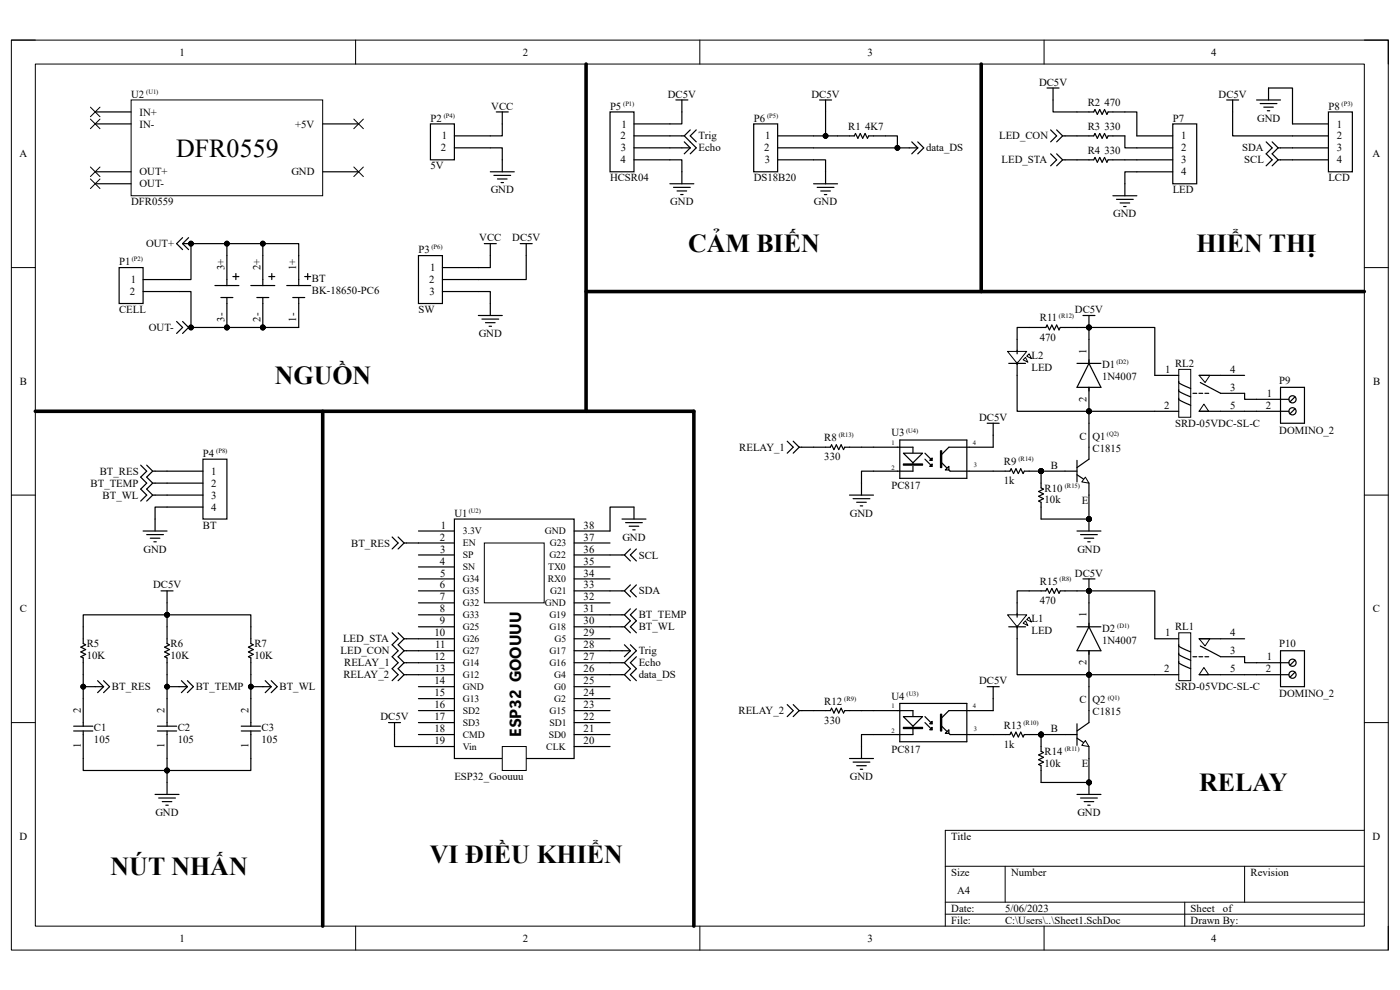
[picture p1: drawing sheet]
<svg xmlns="http://www.w3.org/2000/svg" width="297mm" height="210mm" viewBox="0 0 297 210" stroke-linecap="round" stroke-linejoin="round" font-family="sans-serif">
<path d="M2.4 8.5h292.1v193h-292.1z" fill="none" stroke="#000" stroke-width=".21"/>
<path d="M7.5 13.6h281.9v182.9h-281.9z" fill-rule="evenodd" fill="#fff"/>
<g fill="none" stroke="#000" stroke-width=".21">
<path d="M2.4 8.5h5.1M7.5 13.6h281.9v182.9h-281.9zM75.4 8.5v5.1M148.5 8.5v5.1M221.5 8.5v5.1M289.4 8.5h5.1v5.1M2.4 56.8h5.1M289.4 56.8h5.1M2.4 105h5.1M289.4 105h5.1M2.4 153.3h5.1M289.4 153.3h5.1"/>
<path d="M289.4 176.1h-88.9v20.4M75.4 196.5v5M148.5 196.5v5M200.5 183.8h88.9M200.5 191.4h88.9M200.5 193.9h88.9M213.2 183.8v7.6M221.5 196.5v5M251.3 191.4v5.1M264 183.8v7.6M294.5 196.5v5"/>
</g>
<path d="M96.4 110.1h25.4v50.8h-25.4z" fill-rule="evenodd" fill="#fff"/>
<g fill="none" stroke="#000" stroke-width=".25">
<path d="M88.8 112.6h7.6M88.8 115.2h7.6M88.8 117.7h7.6M96.4 110.1h25.4v50.8h-25.4zM121.8 112.6h7.6M121.8 115.2h7.6M121.8 117.7h7.6M88.8 120.3h7.6M88.8 122.8h7.6M88.8 125.3h7.6M88.8 127.9h7.6M88.8 130.4h7.6"/>
<path d="M88.8 133h7.6M88.8 135.5h7.6M88.8 138h7.6M121.8 120.3h7.6M121.8 122.8h7.6M121.8 125.3h7.6M121.8 127.9h7.6M121.8 130.4h7.6M121.8 133h7.6M121.8 135.5h7.6M121.8 138h7.6M88.8 140.6h7.6"/>
<path d="M88.8 143.1h7.6M88.8 145.7h7.6M88.8 148.2h7.6M88.8 150.7h7.6M88.8 153.3h7.6M88.8 155.8h7.6M88.8 158.4h7.6M121.8 140.6h7.6M121.8 143.1h7.6M121.8 145.7h7.6M121.8 148.2h7.6M121.8 150.7h7.6"/>
<path d="M121.8 153.3h7.6M121.8 155.8h7.6M121.8 158.4h7.6"/>
</g>
<path d="M102.7 115.2h12.7v12.7h-12.7z" fill-rule="evenodd" fill="#fff"/>
<path d="M102.7 115.2h12.7v12.7h-12.7z" fill="none" stroke="#000" stroke-width=".21"/>
<path d="M106.6 158.4h5v5h-5z" fill-rule="evenodd" fill="#fff"/>
<g fill="none" stroke="#000" stroke-width=".21">
<path d="M106.6 158.4h5v5h-5z"/>
<circle cx="48.1" cy="69.5" r=".51"/>
<circle cx="55.8" cy="69.5" r=".51"/>
</g>
<g fill="#000">
<circle cx="48.1" cy="69.5" r=".51"/>
<circle cx="55.8" cy="69.5" r=".51"/>
</g>
<g fill="none" stroke="#000" stroke-width=".25">
<path d="M48.1 54.2v6.4M49.4 58.7h1.3M50 58v1.3M55.8 54.2v6.4M57 58.7h1.3M57.7 58v1.3M63.4 54.2v6.4M64.6 58.7h1.3M65.3 58v1.3M45.6 60.6h5.1M46.9 63.1h2.5M48.1 63.1v6.4"/>
<path d="M53.2 60.6h5.1M54.5 63.1h2.5M55.8 63.1v6.4M60.8 60.6h5.1M62.1 63.1h2.5M63.4 63.1v6.4"/>
</g>
<path d="M27.8 21.2h40.7v20.3h-40.7z" fill-rule="evenodd" fill="#fff"/>
<path d="M27.8 21.2h40.7v20.3h-40.7z" fill="none" stroke="#000" stroke-width=".21"/>
<path d="M20.2 26.3h7.6M20.2 36.4h7.6M20.2 23.7h7.6M20.2 39h7.6M68.5 26.3h7.6M68.5 36.4h7.6" fill="none" stroke="#000" stroke-width=".25"/>
<path d="M129.4 23.7h5.1v12.7h-5.1z" fill-rule="evenodd" fill="#fff"/>
<path d="M129.4 23.7h5.1v12.7h-5.1zM134.5 26.3h7.6M134.5 28.8h7.6M134.5 31.4h7.6M134.5 33.9h7.6" fill="none" stroke="#000" stroke-width=".25"/>
<path d="M281.8 23.7h5.1v12.7h-5.1z" fill-rule="evenodd" fill="#fff"/>
<path d="M274.2 26.3h7.6M274.2 28.8h7.6M274.2 31.4h7.6M274.2 33.9h7.6M281.8 23.7h5.1v12.7h-5.1z" fill="none" stroke="#000" stroke-width=".25"/>
<path d="M159.9 26.3h5.1v10.1h-5.1z" fill-rule="evenodd" fill="#fff"/>
<path d="M159.9 26.3h5.1v10.1h-5.1zM165 28.8h7.6M165 31.4h7.6M165 33.9h7.6M38.7 51.7l1.3 1.3M38.7 50.4l-1.2 1.3 1.2 1.3M38.7 51.7h1.8M40 50.4l-1.3 1.3M37.5 68.2l1.2 1.3-1.2 1.2M38.7 68.2l1.3 1.3M40 69.5l-1.3 1.2M40 69.5h.5" fill="none" stroke="#000" stroke-width=".25"/>
<g fill="#000">
<circle cx="40.5" cy="51.7" r=".51"/>
<circle cx="40.5" cy="69.5" r=".51"/>
</g>
<g fill="none" stroke="#000" stroke-width=".21">
<circle cx="40.5" cy="51.7" r=".51"/>
<circle cx="40.5" cy="69.5" r=".51"/>
</g>
<path d="M91.3 26.3h5.1v7.6h-5.1z" fill-rule="evenodd" fill="#fff"/>
<path d="M91.3 26.3h5.1v7.6h-5.1zM96.4 28.8h7.6M96.4 31.4h7.6" fill="none" stroke="#000" stroke-width=".25"/>
<path d="M25.3 56.8h5.1v7.6h-5.1z" fill-rule="evenodd" fill="#fff"/>
<path d="M104 36.4h5.1M104.8 37.2h3.5M105.3 23.7h2.5M105.5 38h2.1M106.3 38.7h.5M106.6 23.7v2.6M106.6 33.9v2.5M25.3 56.8h5.1v7.6h-5.1zM30.4 59.3h7.6M30.4 61.8h7.6" fill="none" stroke="#000" stroke-width=".25"/>
<path d="M88.8 54.2h5.1v10.2h-5.1z" fill-rule="evenodd" fill="#fff"/>
<g fill="none" stroke="#000" stroke-width=".25">
<path d="M269.1 18.7v2.5M142.1 39h5.1M142.9 39.7h3.5M143.4 21.2h2.5M144.7 31.4h1.7M144.7 21.2v2.5M144.7 36.4v2.6M144.7 28.8h.5M145.2 28.8l2.5 2.6-1.3 1.2M145.2 30.1l1.2 1.3M146.4 27.6l-1.2 1.2M146.4 31.4l-1.2 1.2"/>
<path d="M147.7 27.6l-1.3 1.2 1.3 1.3M172.6 39h5.1M173.4 39.8h3.5M173.9 21.2h2.5M175.1 21.2v2.5M175.1 36.4v2.6M177.7 28.8h3.5l.3-.5 .5 1 .5-1 .5 1 .5-1 .5 1 .3-.5h3.5M192.9 31.4h1.8M193.4 30.1l1.3 1.3M194.7 31.4l-1.3 1.2M194.7 30.1l1.3 1.3-1.3 1.2M260.2 21.2h2.6"/>
<path d="M261.5 21.2v2.5M266.6 21.2h5.1M267.3 22h3.6M268.1 22.7h2M268.6 30.1l1.3 1.3-1.3 1.2 1.3 1.3-1.3 1.3M268.9 23.5h.5M269.9 30.1l1.3 1.3M271.2 31.4h.5M271.2 31.4l-1.3 1.2 1.3 1.3M271.2 33.9l-1.3 1.3M271.2 33.9h.5M88.8 54.2h5.1v10.2h-5.1z"/>
<path d="M93.9 56.8h7.6M93.9 59.3h7.6M102.7 51.7h2.6M104 51.7v2.5M110.4 51.7h2.5M111.6 51.7v2.5M143.6 40.5h2.1M144.4 41.3h.5M174.1 40.5h2.1M174.9 41.3h.5M93.9 61.8h7.6M101.5 66.9h5.1"/>
<path d="M102.2 67.7h3.6M103 68.5h2M103.8 69.2h.5M104 64.4v2.5M132 110.1h5M132 117.7h.5M132.5 117.7l1.2 1.3M132.7 110.9h3.6M133.5 111.6h2M133.7 116.5l-1.2 1.2M134.2 112.4h.6M134.5 107.6v2.5"/>
<path d="M135 116.5l-1.3 1.2 1.3 1.3M132 125.3h.5M132.5 125.3l1.2 1.3M133.7 124.1l-1.2 1.2M135 124.1l-1.3 1.2 1.3 1.3M82.4 153.3h2.6M83.7 153.3v2.5"/>
</g>
<path d="M19.2 22.7l2 2.1M19.2 25.3l2 2M19.2 35.4l2 2.1M19.2 38l2 2M21.2 22.7l-2 2.1M21.2 25.3l-2 2M21.2 35.4l-2 2.1M21.2 38l-2 2M75.1 25.3l2 2M75.1 35.4l2 2.1M77.1 25.3l-2 2M77.1 35.4l-2 2.1" fill="none" stroke="#000" stroke-width=".21"/>
<path d="M124.3 13.6v73.6M7.5 87.2h139.7" fill="none" stroke="#000" stroke-width=".76"/>
<path d="M248.8 26.3h5.1v12.7h-5.1z" fill-rule="evenodd" fill="#fff"/>
<g fill="none" stroke="#000" stroke-width=".25">
<path d="M222.9 27.6l1.3 1.2-1.3 1.3M222.9 32.6l1.3 1.3-1.3 1.3M224.2 27.6l1.2 1.2M224.2 32.6l1.2 1.3M225.4 28.8h.5M225.4 33.9h.5M225.4 28.8l-1.2 1.3M225.4 33.9l-1.2 1.3M228.5 28.8h3.5l.3-.5 .5 1 .5-1 .5 1 .5-1 .5 1 .3-.5h3.5M228.5 33.9h3.5l.3-.5 .5 1 .5-1 .5 1 .5-1 .5 1 .3-.5h3.5M228.5 23.7h3.5l.3-.5 .5 1.1 .5-1.1 .5 1.1 .5-1.1 .5 1.1 .3-.6h3.5M238.6 39v2.5"/>
<path d="M241.2 28.8h7.6M241.2 31.4h7.6M241.2 33.9h7.6M241.2 36.4h7.6M248.8 26.3h5.1v12.7h-5.1zM236.1 41.5h5.1M236.9 42.3h3.5M237.6 43.1h2.1M238.4 43.8h.5"/>
</g>
<path d="M43.1 97.4h5v12.7h-5z" fill-rule="evenodd" fill="#fff"/>
<g fill="none" stroke="#000" stroke-width=".25">
<path d="M222.1 18.7h2.6M223.4 18.7v2.5M29.9 98.7l1.2 1.2-1.2 1.3 1.2 1.3-1.2 1.3 1.2 1.2-1.2 1.3M31.1 98.7l1.3 1.2M32.4 99.9h.5M32.4 99.9l-1.3 1.3 1.3 1.3M35.4 99.9h7.7M43.1 97.4h5v12.7h-5zM30.4 112.6h5M31.1 113.4h3.6M31.9 114.2h2M32.4 102.5h.5"/>
<path d="M32.4 105h.5M32.4 102.5l-1.3 1.3 1.3 1.2M32.4 105l-1.3 1.3M32.6 114.9h.6M32.9 110.1v2.5M35.4 102.5h7.7M35.4 105h7.7M35.4 107.6h7.7M83.2 113.9l1.3 1.3-1.3 1.3M84.5 113.9l1.2 1.3M85.7 115.2l-1.2 1.3M85.7 115.2h.5"/>
<path d="M17.7 133v3.5l.5 .3-1 .5 1 .5-1 .5 1 .5-1 .5 .5 .3v3.5M34.2 125.3h2.5M35.4 125.3v2.6M35.4 133v3.5l.5 .3-1 .5 1 .5-1 .5 1 .5-1 .5 .5 .3v3.5M53.2 133v3.5l.5 .3-1 .5 1 .5-1 .5 1 .5-1 .5 .5 .3v3.5M83.2 134.2l1.3 1.3-1.3 1.3 1.3 1.2-1.3 1.3M84.5 134.2l1.2 1.3M85.7 135.5l-1.2 1.3 1.2 1.2M85.7 135.5h.5M85.7 138l-1.2 1.3M85.7 138h.5M132 130.4h.5"/>
<path d="M132 133h.5M132 138h1.7M132.5 130.4l1.2 1.3-1.2 1.3M132.5 133l1.2 1.2M132.5 136.8l1.2 1.2M133.7 129.2l-1.2 1.2M133.7 138l-1.2 1.3M133.7 136.8l1.3 1.2-2.5 2.6M135 129.2l-1.3 1.2 1.3 1.3-1.3 1.3 1.3 1.2M135 139.3l-1.3 1.3 1.3 1.3-1.3 1.2 1.3 1.3M15.6 154.1h4.1M15.6 155.1h4.1"/>
<path d="M17.7 148.2v5.9M17.7 155.1v5.8M20.2 145.7h1.8M20.7 144.4l1.3 1.3M22 145.7l-1.3 1.2M22 144.4l1.2 1.3-1.2 1.2M33.4 154.1h4.1M33.4 155.1h4.1M35.4 148.2v5.9M35.4 155.1v5.8M38 145.7h1.8M38.5 144.4l1.3 1.3"/>
<path d="M39.8 145.7l-1.3 1.2M39.8 144.4l1.2 1.3-1.2 1.2M51.2 154.1h4.1M51.2 155.1h4.1M53.2 148.2v5.9M53.2 155.1v5.8M55.8 145.7h1.7M56.3 144.4l1.2 1.3M57.5 145.7l-1.2 1.2M57.5 144.4l1.3 1.3-1.3 1.2M132 143.1h.5M132 140.6h.5"/>
<path d="M132.5 143.1l1.2 1.3M132.5 140.6l1.2 1.3-1.2 1.2M185.3 150.7h8.4v5.1h-8.4M190.9 149.2h14.2v8.2h-14.2zM196.2 152l1.5 1.5M196.2 153.3l1.5 1.5M199.8 154.1l1.8 1.7h9.1M210.7 150.7h-9.4l-1.5 1.6M32.9 168.5h5.1M33.7 169.3h3.5M34.4 170.1h2.1M35.2 170.8h.5"/>
<path d="M35.4 166v2.5"/>
</g>
<path d="M124.3 61.8h165.1" fill="none" stroke="#000" stroke-width=".76"/>
<path d="M191.7 152h4l-2 2.1z" fill="#fff"/>
<path d="M191.7 152h4l-2 2.1z" fill="none" stroke="#000" stroke-width=".25"/>
<path d="M191.7 154.3h4v.3h-4z" fill-rule="evenodd" fill="#fff"/>
<path d="M191.7 154.3h4v.3h-4z" fill="none" stroke="#000" stroke-width=".25"/>
<path d="M197.2 154.8l.5-.5v.5z" fill="#fff"/>
<path d="M197.2 154.8l.5-.5v.5z" fill="none" stroke="#000" stroke-width=".25"/>
<path d="M197.2 153.5l.5-.5v.5z" fill="#fff"/>
<path d="M197.2 153.5l.5-.5v.5z" fill="none" stroke="#000" stroke-width=".25"/>
<path d="M199.5 151.5h.3v3.6h-.3z" fill-rule="evenodd" fill="#fff"/>
<path d="M199.5 151.5h.3v3.6h-.3z" fill="none" stroke="#000" stroke-width=".25"/>
<path d="M201.3 154.8v.8h-.8z" fill="#fff"/>
<g fill="none" stroke="#000" stroke-width=".25">
<path d="M167 149.5l1.3 1.2-1.3 1.3M168.3 149.5l1.3 1.2M169.6 150.7h.5M169.6 150.7l-1.3 1.3M172.6 150.7h3.6l.2-.5 .5 1.1 .5-1.1 .5 1.1 .5-1.1 .6 1.1 .2-.6h3.6M182.8 158.4v2.5M201.3 154.8v.8h-.8zM209.4 145.7h2.6M210.7 145.7v2.5M220.9 155.8h7.6M228.5 153.5v4.6M228.5 156.6l1.5 1"/>
<path d="M231 145.7v7.6l-2.5 1.8M180.2 160.9h5.1M181 161.7h3.5M181.7 162.4h2.1M182.5 163.2h.5M231 160.9v5.1"/>
</g>
<g fill="#000">
<circle cx="220.9" cy="155.8" r=".51"/>
<circle cx="231" cy="166" r=".51"/>
</g>
<g fill="none" stroke="#000" stroke-width=".21">
<circle cx="220.9" cy="155.8" r=".51"/>
<circle cx="231" cy="166" r=".51"/>
</g>
<path d="M230.3 157.1l.7 1.3-1.5-.3z" fill="#fff"/>
<g fill="none" stroke="#000" stroke-width=".21">
<path d="M230.3 157.1l.7 1.3-1.5-.3z"/>
<circle cx="220.9" cy="155.8" r=".51"/>
<circle cx="231" cy="166" r=".51"/>
</g>
<path d="M210.7 155.8h3.6l.2-.5 .5 1 .5-1 .5 1 .5-1 .6 1 .2-.5h3.6v3.6l.5 .2-1 .5 1 .6-1 .5 1 .5-1 .5 .5 .2v3.6M231 158.4v2.5M228.5 168.5h5.1M229.2 169.3h3.6M230 170.1h2M230.8 170.8h.5M231 166v2.5" fill="none" stroke="#000" stroke-width=".25"/>
<g fill="#000">
<circle cx="220.9" cy="155.8" r=".51"/>
<circle cx="231" cy="166" r=".51"/>
</g>
<path d="M250.1 134.2h2.5v10.2h-2.5z" fill-rule="evenodd" fill="#fff"/>
<path d="M250.1 134.2h2.5v10.2h-2.5z" fill="none" stroke="#000" stroke-width=".21"/>
<path d="M245 135.5h5.1M250.1 138.6v.2l.2 .2 2.3 1.1M250.1 136.8v.2l.2 .2 2.3 1.1M259 139.3h5M259 135.5h5M245 143.1h5.1M250.1 140.3v.3l.2 .2 2.3 1.1M259 143.1h5" fill="none" stroke="#000" stroke-width=".25"/>
<path d="M254.4 135.5h2.3l-1 1.5z" fill="#fff"/>
<path d="M254.4 135.5h2.3l-1 1.5z" fill="none" stroke="#000" stroke-width=".21"/>
<path d="M255.4 141.6l1 1.5h-2z" fill="#fff"/>
<g fill="none" stroke="#000" stroke-width=".21">
<path d="M255.4 141.6l1 1.5h-2z"/>
<circle cx="231" cy="125.3" r=".51"/>
<circle cx="231" cy="143.1" r=".51"/>
</g>
<g fill="none" stroke="#000" stroke-width=".25">
<path d="M218.3 125.3h3.6l.2-.5 .5 1.1 .5-1.1 .6 1.1 .5-1.1 .5 1.1 .2-.6h3.6M228.5 133h5.1M229.8 122.8h2.5M231 122.8v2.5M231 127.9v5.1M231 138v5.1M231 133l2.6 5h-5.1zM253.1 139.3h.8M254.4 139.3h.8M254.4 135.5h4.6M254.6 137l4.4 2.3M255.6 139.3h.8"/>
<path d="M254.4 143.1h4.6"/>
</g>
<g fill="#000">
<circle cx="231" cy="125.3" r=".51"/>
<circle cx="231" cy="143.1" r=".51"/>
</g>
<path d="M217.8 131.4l.5-.5 .5 1.1z" fill="#fff"/>
<path d="M217.8 131.4l.5-.5 .5 1.1z" fill="none" stroke="#000" stroke-width=".21"/>
<path d="M217.1 132.2l.5-.5 .5 1z" fill="#fff"/>
<path d="M217.1 132.2l.5-.5 .5 1z" fill="none" stroke="#000" stroke-width=".21"/>
<path d="M213.8 130.4h4l-2 2.6z" fill="#fff"/>
<path d="M213.8 130.4h4l-2 2.6z" fill="none" stroke="#000" stroke-width=".21"/>
<path d="M214 133h3.6M215.8 127.9v3M215.8 132.7v2.8M266.6 140.6h5.1M266.6 143.1h5.1" fill="none" stroke="#000" stroke-width=".25"/>
<circle cx="274.2" cy="140.6" r=".76" fill="#fff"/>
<g fill="none" stroke="#000" stroke-width=".25">
<path d="M274.7 140l-1 1.1"/>
<circle cx="274.2" cy="140.6" r=".76"/>
</g>
<circle cx="274.2" cy="143.1" r=".76" fill="#fff"/>
<g fill="none" stroke="#000" stroke-width=".25">
<path d="M185.3 94.9h8.4v5h-8.4M190.9 93.3h14.2v8.2h-14.2zM196.2 96.1l1.5 1.6M196.2 97.4l1.5 1.5M199.8 98.2l1.8 1.7h9.1M210.7 94.9h-9.4l-1.5 1.5M83.2 139.3l1.3 1.3-1.3 1.3 1.3 1.2-1.3 1.3M84.5 139.3l1.2 1.3M271.7 138h5v7.7h-5zM85.7 140.6h.5M85.7 143.1h.5M85.7 140.6l-1.2 1.3 1.2 1.2"/>
<path d="M85.7 143.1l-1.2 1.3M271.7 140.6h1.7M271.7 143.1h1.7M274.7 142.6l-1 1.1"/>
<circle cx="274.2" cy="143.1" r=".76"/>
</g>
<path d="M191.7 96.1h4l-2 2.1z" fill="#fff"/>
<path d="M191.7 96.1h4l-2 2.1z" fill="none" stroke="#000" stroke-width=".25"/>
<path d="M191.7 98.4h4v.3h-4z" fill-rule="evenodd" fill="#fff"/>
<path d="M191.7 98.4h4v.3h-4z" fill="none" stroke="#000" stroke-width=".25"/>
<path d="M197.2 98.9l.5-.5v.5z" fill="#fff"/>
<path d="M197.2 98.9l.5-.5v.5z" fill="none" stroke="#000" stroke-width=".25"/>
<path d="M197.2 97.7l.5-.5v.5z" fill="#fff"/>
<path d="M197.2 97.7l.5-.5v.5z" fill="none" stroke="#000" stroke-width=".25"/>
<path d="M199.5 95.6h.3v3.6h-.3z" fill-rule="evenodd" fill="#fff"/>
<path d="M199.5 95.6h.3v3.6h-.3z" fill="none" stroke="#000" stroke-width=".25"/>
<path d="M200.5 99.7l.8-.8v.8z" fill="#fff"/>
<g fill="none" stroke="#000" stroke-width=".25">
<path d="M167 93.6l1.3 1.3-1.3 1.2M168.3 93.6l1.3 1.3M169.6 94.9h.5M169.6 94.9l-1.3 1.2M172.6 94.9h3.6l.2-.5 .5 1 .5-1 .5 1 .5-1 .6 1 .2-.5h3.6M200.5 99.7l.8-.8v.8zM209.4 89.8h2.6M210.7 89.8v2.5M220.9 99.9h7.6M228.5 97.7v4.5M231 89.8v7.6l-2.5 1.8M180.2 105h5.1"/>
<path d="M181 105.8h3.5M181.7 106.6h2.1M182.5 107.3h.5M182.8 102.5v2.5M228.5 100.7l1.5 1M231 105v5.1"/>
</g>
<g fill="#000">
<circle cx="220.9" cy="99.9" r=".51"/>
<circle cx="231" cy="110.1" r=".51"/>
</g>
<g fill="none" stroke="#000" stroke-width=".21">
<circle cx="220.9" cy="99.9" r=".51"/>
<circle cx="231" cy="110.1" r=".51"/>
</g>
<path d="M230.3 101.2l.7 1.3-1.5-.3z" fill="#fff"/>
<g fill="none" stroke="#000" stroke-width=".21">
<path d="M230.3 101.2l.7 1.3-1.5-.3z"/>
<circle cx="220.9" cy="99.9" r=".51"/>
<circle cx="231" cy="110.1" r=".51"/>
</g>
<path d="M210.7 99.9h3.6l.2-.5 .5 1.1 .5-1.1 .5 1.1 .5-1.1 .6 1.1 .2-.6h3.6v3.6l.5 .3-1 .5 1 .5-1 .5 1 .5-1 .5 .5 .3v3.5M228.5 112.6h5.1M229.2 113.4h3.6M230 114.2h2M230.8 114.9h.5M231 102.5v2.5M231 110.1v2.5" fill="none" stroke="#000" stroke-width=".25"/>
<g fill="#000">
<circle cx="220.9" cy="99.9" r=".51"/>
<circle cx="231" cy="110.1" r=".51"/>
</g>
<path d="M250.1 78.4h2.5v10.1h-2.5z" fill-rule="evenodd" fill="#fff"/>
<path d="M250.1 78.4h2.5v10.1h-2.5z" fill="none" stroke="#000" stroke-width=".21"/>
<path d="M245 79.6h5.1M259 79.6h5M245 87.2h5.1M250.1 82.7v.2l.2 .2 2.3 1.1M250.1 84.5v.2l.2 .2 2.3 1.1M250.1 80.9v.3l.2 .2 2.3 1M259 83.4h5M259 87.2h5" fill="none" stroke="#000" stroke-width=".25"/>
<path d="M254.4 79.6h2.3l-1 1.6z" fill="#fff"/>
<path d="M254.4 79.6h2.3l-1 1.6z" fill="none" stroke="#000" stroke-width=".21"/>
<path d="M255.4 85.7l1 1.5h-2z" fill="#fff"/>
<g fill="none" stroke="#000" stroke-width=".21">
<path d="M255.4 85.7l1 1.5h-2z"/>
<circle cx="231" cy="69.5" r=".51"/>
<circle cx="231" cy="87.2" r=".51"/>
</g>
<g fill="none" stroke="#000" stroke-width=".25">
<path d="M218.3 69.5h3.6l.2-.5 .5 1 .5-1 .6 1 .5-1 .5 1 .2-.5h3.6M228.5 77.1h5.1M229.8 66.9h2.5M231 66.9v2.6M231 72v5.1M231 77.1l2.6 5.1h-5.1zM254.4 79.6h4.6M231 82.2v5M253.1 83.4h.8M254.4 83.4h.8M254.4 87.2h4.6M254.6 81.2l4.4 2.2"/>
<path d="M255.6 83.4h.8"/>
</g>
<g fill="#000">
<circle cx="231" cy="69.5" r=".51"/>
<circle cx="231" cy="87.2" r=".51"/>
</g>
<path d="M218.3 75.1l.5 1-1-.5z" fill="#fff"/>
<path d="M218.3 75.1l.5 1-1-.5z" fill="none" stroke="#000" stroke-width=".21"/>
<path d="M217.1 76.3l.5-.5 .5 1z" fill="#fff"/>
<path d="M217.1 76.3l.5-.5 .5 1z" fill="none" stroke="#000" stroke-width=".21"/>
<path d="M213.8 74.5h4l-2 2.6z" fill="#fff"/>
<path d="M213.8 74.5h4l-2 2.6z" fill="none" stroke="#000" stroke-width=".21"/>
<path d="M214 77.1h3.6M215.8 72v3.1M215.8 76.8v2.8M266.6 84.7h5.1M266.6 87.2h5.1" fill="none" stroke="#000" stroke-width=".25"/>
<circle cx="274.2" cy="84.7" r=".76" fill="#fff"/>
<g fill="none" stroke="#000" stroke-width=".25">
<path d="M274.7 84.2l-1 1"/>
<circle cx="274.2" cy="84.7" r=".76"/>
</g>
<circle cx="274.2" cy="87.2" r=".76" fill="#fff"/>
<g fill="none" stroke="#000" stroke-width=".25">
<path d="M269.1 18.7h5.1v7.6M104 31.4h2.6v2.5M106.6 26.3v2.5h-2.6M142.1 33.9h2.6v2.5M142.1 31.4h2.6M142.1 28.8h2.6M144.7 23.7v2.6h-2.6M172.6 33.9h2.5v2.5M172.6 31.4h17.8M175.1 23.7v5.1h-2.5M175.1 28.8h2.6M187.8 28.8h2.6v2.6h2.5"/>
<path d="M223.4 21.2v2.5h5.1M225.9 33.9h2.6M225.9 28.8h2.6M238.6 23.7h2.6v5.1M238.6 28.8v2.6h2.6M238.6 33.9h2.6M241.2 36.4h-2.6v2.6M261.5 23.7v5.1h12.7M271.7 33.9h2.5M271.7 31.4h2.5M48.1 51.7v2.5M55.8 51.7v2.5"/>
<path d="M63.4 54.2v-2.5h-22.9v7.6h-2.5M104 54.2v2.6h-2.5M111.6 54.2v5.1h-10.1M38 61.8h2.5v7.7h22.9M101.5 61.8h2.5v2.6M215.8 79.6v7.6h15.2M218.3 69.5h-2.5v2.5M228.5 69.5h2.5M231 69.5h14v10.1M231 69.5v2.5M32.9 99.9h2.5M170.1 94.9h2.5"/>
<path d="M182.8 94.9h2.5M185.3 99.9h-2.5v2.6M210.7 92.3v2.6M245 87.2h-14v2.6M264 83.4v1.3h2.6M264 87.2h2.6M271.7 84.7h1.7M271.7 87.2h1.7M271.7 82.2h5v7.6h-5zM274.7 86.7l-1 1.1M32.9 105h2.5M32.9 102.5h2.5"/>
<path d="M35.4 107.6h-2.5v2.5M86.2 115.2h2.6M129.4 117.7h2.6M134.5 107.6h-5.1v5M220.9 110.1h10.1M17.7 133v-2.6h35.5v2.6M35.4 127.9v5.1M86.2 138h2.6M86.2 135.5h2.6M129.4 125.3h2.6M129.4 130.4h2.6M129.4 133h2.6"/>
<path d="M129.4 138h2.6M215.8 135.5v7.6h15.2M218.3 125.3h-2.5v2.6M228.5 125.3h2.5M231 125.3h14v10.2M231 125.3v2.6M264 139.3v1.3h2.6M17.7 143.1v5.1M17.7 145.7h2.5M35.4 143.1v5.1M35.4 145.7h2.6M53.2 143.1v5.1"/>
<path d="M53.2 145.7h2.6M83.7 155.8v2.6h5.1M86.2 143.1h2.6M86.2 140.6h2.6M129.4 143.1h2.6M129.4 140.6h2.6M170.1 150.7h2.5M182.8 150.7h2.5M185.3 155.8h-2.5v2.6M210.7 148.2v2.5M245 143.1h-14v2.6M264 143.1h2.6"/>
<path d="M17.7 160.9v2.5h17.7v2.6M35.4 160.9v2.5h17.8v-2.5M220.9 166h10.1"/>
<circle cx="274.2" cy="87.2" r=".76"/>
</g>
<path d="M208.2 13.6v48.2M68.5 87.2v109.3M147.2 87.2v109.3" fill="none" stroke="#000" stroke-width=".76"/>
<g fill="#000">
<circle cx="175.1" cy="28.8" r=".51"/>
<circle cx="190.4" cy="31.4" r=".51"/>
<circle cx="40.5" cy="51.7" r=".51"/>
<circle cx="48.1" cy="51.7" r=".51"/>
<circle cx="55.8" cy="51.7" r=".51"/>
<circle cx="40.5" cy="69.5" r=".51"/>
<circle cx="48.1" cy="69.5" r=".51"/>
<circle cx="55.8" cy="69.5" r=".51"/>
<circle cx="231" cy="69.5" r=".51"/>
<circle cx="231" cy="87.2" r=".51"/>
<circle cx="231" cy="110.1" r=".51"/>
<circle cx="35.4" cy="130.4" r=".51"/>
<circle cx="231" cy="125.3" r=".51"/>
<circle cx="17.7" cy="145.7" r=".51"/>
<circle cx="35.4" cy="145.7" r=".51"/>
<circle cx="53.2" cy="145.7" r=".51"/>
<circle cx="231" cy="143.1" r=".51"/>
<circle cx="35.4" cy="163.4" r=".51"/>
<circle cx="231" cy="166" r=".51"/>
</g>
<g fill="none" stroke="#000" stroke-width=".21">
<circle cx="175.1" cy="28.8" r=".51"/>
<circle cx="190.4" cy="31.4" r=".51"/>
<circle cx="40.5" cy="51.7" r=".51"/>
<circle cx="48.1" cy="51.7" r=".51"/>
<circle cx="55.8" cy="51.7" r=".51"/>
<circle cx="40.5" cy="69.5" r=".51"/>
<circle cx="48.1" cy="69.5" r=".51"/>
<circle cx="55.8" cy="69.5" r=".51"/>
<circle cx="231" cy="69.5" r=".51"/>
<circle cx="231" cy="87.2" r=".51"/>
<circle cx="231" cy="110.1" r=".51"/>
<circle cx="35.4" cy="130.4" r=".51"/>
<circle cx="231" cy="125.3" r=".51"/>
<circle cx="17.7" cy="145.7" r=".51"/>
<circle cx="35.4" cy="145.7" r=".51"/>
<circle cx="53.2" cy="145.7" r=".51"/>
<circle cx="231" cy="143.1" r=".51"/>
<circle cx="35.4" cy="163.4" r=".51"/>
<circle cx="231" cy="166" r=".51"/>
</g>
<g font-size="5.5">
<text x="37.4" y="33.2">DFR0559</text>
<text x="146" y="53.6">CẢM BIẾN</text>
<text x="253.9" y="53.6">HIỂN THỊ</text>
<text x="58.3" y="81.5">NGUỒN</text>
<text x="254.4" y="167.9">RELAY</text>
<text x="23.5" y="185.6">NÚT NHẤN</text>
<text x="91.2" y="183.1">VI ĐIỀU KHIỂN</text>
</g>
<text font-size="3.4" x="110.5" y="156.3" transform="rotate(-90 110.5 156.3)">ESP32 GOOUUU</text>
<g font-size="2.3">
<text x="38.1" y="11.8">1</text>
<text x="110.9" y="11.8">2</text>
<text x="184" y="11.8">3</text>
<text x="256.9" y="11.8">4</text>
<text x="27.8" y="20.7">U2</text>
<text x="104.2" y="23.2">VCC</text>
<text x="129.4" y="23.2">P5</text>
<text x="141.7" y="20.7">DC5V</text>
<text x="172.2" y="20.7">DC5V</text>
<text x="220.4" y="18.2">DC5V</text>
<text x="230.8" y="22.5">R2</text>
<text x="234.3" y="22.5">470</text>
<text x="258.5" y="20.7">DC5V</text>
<text x="281.8" y="23.2">P8</text>
<text x="29.6" y="24.5">IN+</text>
<text x="29.6" y="27.1">IN-</text>
<text x="62.6" y="27.1">+5V</text>
<text x="91.3" y="25.8">P2</text>
<text x="93.8" y="29.6">1</text>
<text x="131.7" y="29.6">2</text>
<text x="131.9" y="27.1">1</text>
<text x="148.2" y="29.6">Trig</text>
<text x="159.9" y="25.8">P6</text>
<text x="162.3" y="29.6">1</text>
<text x="180" y="27.6">R1</text>
<text x="183.5" y="27.6">4K7</text>
<text x="212" y="29.6">LED_CON</text>
<text x="230.8" y="27.6">R3</text>
<text x="234.3" y="27.6">330</text>
<text x="248.8" y="25.8">P7</text>
<text x="250.6" y="29.6">1</text>
<text x="266.7" y="25.8">GND</text>
<text x="283.6" y="27.1">1</text>
<text x="283.6" y="29.6">2</text>
<text x="4.1" y="33.4">A</text>
<text x="91.3" y="35.9">5V</text>
<text x="93.6" y="32.1">2</text>
<text x="131.7" y="34.7">4</text>
<text x="131.7" y="32.1">3</text>
<text x="148.2" y="32.1">Echo</text>
<text x="162.1" y="32.1">2</text>
<text x="162.3" y="34.7">3</text>
<text x="196.5" y="32.1">data_DS</text>
<text x="212.5" y="34.7">LED_STA</text>
<text x="230.8" y="32.6">R4</text>
<text x="234.3" y="32.6">330</text>
<text x="250.6" y="32.1">2</text>
<text x="250.6" y="34.7">3</text>
<text x="263.5" y="32.1">SDA</text>
<text x="263.9" y="34.7">SCL</text>
<text x="283.6" y="32.1">3</text>
<text x="283.6" y="34.7">4</text>
<text x="291.2" y="33.4">A</text>
<text x="29.6" y="37.2">OUT+</text>
<text x="29.6" y="39.8">OUT-</text>
<text x="61.8" y="37.2">GND</text>
<text x="104.1" y="41">GND</text>
<text x="129.4" y="38.5">HCSR04</text>
<text x="159.9" y="38.5">DS18B20</text>
<text x="248.8" y="41">LED</text>
<text x="250.6" y="37.2">4</text>
<text x="281.8" y="38.5">LCD</text>
<text x="27.8" y="43.6">DFR0559</text>
<text x="142.2" y="43.6">GND</text>
<text x="172.7" y="43.6">GND</text>
<text x="236.2" y="46.1">GND</text>
<text x="31" y="52.5">OUT+</text>
<text x="88.8" y="53.7">P3</text>
<text x="101.7" y="51.2">VCC</text>
<text x="108.7" y="51.2">DC5V</text>
<text x="25.3" y="56.3">P1</text>
<text x="47.6" y="57.3" transform="rotate(-90 47.6 57.3)">3+</text>
<text x="55.2" y="57.3" transform="rotate(-90 55.2 57.3)">2+</text>
<text x="62.9" y="57.3" transform="rotate(-90 62.9 57.3)">1+</text>
<text x="66.2" y="59.8">BT</text>
<text x="91.2" y="57.5">1</text>
<text x="27.5" y="62.6">2</text>
<text x="27.7" y="60.1">1</text>
<text x="66.2" y="62.4">BK-18650-PC6</text>
<text x="91" y="60.1">2</text>
<text x="91.1" y="62.6">3</text>
<text x="25.3" y="66.4">CELL</text>
<text x="31.6" y="70.2">OUT-</text>
<text x="47.6" y="68.2" transform="rotate(-90 47.6 68.2)">3-</text>
<text x="55.2" y="68.2" transform="rotate(-90 55.2 68.2)">2-</text>
<text x="62.9" y="68.2" transform="rotate(-90 62.9 68.2)">1-</text>
<text x="88.8" y="66.4">SW</text>
<text x="101.6" y="71.5">GND</text>
<text x="220.6" y="68.2">R11</text>
<text x="228" y="66.4">DC5V</text>
<text x="218.8" y="76.1">L2</text>
<text x="220.6" y="72.3">470</text>
<text x="230.5" y="75.1" transform="rotate(-90 230.5 75.1)">1</text>
<text x="249.3" y="77.9">RL2</text>
<text x="4.2" y="81.7">B</text>
<text x="218.8" y="78.6">LED</text>
<text x="233.8" y="78.1">D1</text>
<text x="233.8" y="80.6">1N4007</text>
<text x="247.2" y="79.1">1</text>
<text x="261" y="82.9">3</text>
<text x="261" y="79.1">4</text>
<text x="271.4" y="81.4">P9</text>
<text x="291.3" y="81.7">B</text>
<text x="207.7" y="89.3">DC5V</text>
<text x="230.5" y="85.3" transform="rotate(-90 230.5 85.3)">2</text>
<text x="247" y="86.7">2</text>
<text x="261" y="86.7">5</text>
<text x="268.6" y="86.7">2</text>
<text x="268.8" y="84.2">1</text>
<text x="156.8" y="95.6">RELAY_1</text>
<text x="174.9" y="93.6">R8</text>
<text x="189.1" y="92.6">U3</text>
<text x="229" y="93.3">C</text>
<text x="231.8" y="93.3">Q1</text>
<text x="231.8" y="95.9">C1815</text>
<text x="249.3" y="90.6">SRD-05VDC-SL-C</text>
<text x="271.4" y="92.1">DOMINO_2</text>
<text x="21.2" y="100.7">BT_RES</text>
<text x="43.1" y="96.9">P4</text>
<text x="44.8" y="100.7">1</text>
<text x="174.9" y="97.7">330</text>
<text x="213" y="98.7">R9</text>
<text x="223" y="99.4">B</text>
<text x="19.2" y="103.3">BT_TEMP</text>
<text x="21.8" y="105.8">BT_WL</text>
<text x="44.8" y="103.3">2</text>
<text x="44.8" y="105.8">3</text>
<text x="189.1" y="103.8">PC817</text>
<text x="213" y="102.7">1k</text>
<text x="221.6" y="106.8">10k</text>
<text x="221.6" y="104.3">R10</text>
<text x="229.5" y="106.9">E</text>
<text x="43.1" y="112.1">BT</text>
<text x="44.8" y="108.3">4</text>
<text x="93.5" y="112.1">1</text>
<text x="96.4" y="109.6">U1</text>
<text x="123.8" y="112.1">38</text>
<text x="180.3" y="109.6">GND</text>
<text x="30.4" y="117.2">GND</text>
<text x="74.5" y="116">BT_RES</text>
<text x="93.3" y="114.7">2</text>
<text x="93.3" y="119.8">4</text>
<text x="93.4" y="117.2">3</text>
<text x="123.8" y="119.8">35</text>
<text x="123.8" y="117.2">36</text>
<text x="123.8" y="114.7">37</text>
<text x="132" y="114.7">GND</text>
<text x="135.5" y="118.5">SCL</text>
<text x="228.6" y="117.2">GND</text>
<text x="32.5" y="124.8">DC5V</text>
<text x="93.3" y="124.8">6</text>
<text x="93.4" y="122.3">5</text>
<text x="123.8" y="124.8">33</text>
<text x="123.8" y="122.3">34</text>
<text x="220.6" y="124.1">R15</text>
<text x="228" y="122.3">DC5V</text>
<text x="4.2" y="129.9">C</text>
<text x="93.3" y="127.4">7</text>
<text x="93.3" y="129.9">8</text>
<text x="123.8" y="129.9">31</text>
<text x="123.8" y="127.4">32</text>
<text x="135.5" y="126.1">SDA</text>
<text x="135.5" y="131.2">BT_TEMP</text>
<text x="218.8" y="132">L1</text>
<text x="220.6" y="128.1">470</text>
<text x="230.5" y="130.9" transform="rotate(-90 230.5 130.9)">1</text>
<text x="291.3" y="129.9">C</text>
<text x="18.4" y="137.3">R5</text>
<text x="36.2" y="137.3">R6</text>
<text x="54" y="137.3">R7</text>
<text x="72.8" y="136.3">LED_STA</text>
<text x="92.2" y="135">10</text>
<text x="92.3" y="137.5">11</text>
<text x="93.3" y="132.5">9</text>
<text x="123.8" y="137.5">28</text>
<text x="123.8" y="135">29</text>
<text x="123.8" y="132.5">30</text>
<text x="135.5" y="133.7">BT_WL</text>
<text x="218.8" y="134.5">LED</text>
<text x="233.8" y="134">D2</text>
<text x="233.8" y="136.5">1N4007</text>
<text x="247.2" y="135">1</text>
<text x="249.3" y="133.7">RL1</text>
<text x="261" y="135">4</text>
<text x="271.4" y="137.3">P10</text>
<text x="18.4" y="139.8">10K</text>
<text x="36.2" y="139.8">10K</text>
<text x="54" y="139.8">10K</text>
<text x="72.3" y="138.8">LED_CON</text>
<text x="72.9" y="143.9">RELAY_2</text>
<text x="73" y="141.4">RELAY_1</text>
<text x="92.2" y="140.1">12</text>
<text x="92.2" y="142.6">13</text>
<text x="123.8" y="142.6">26</text>
<text x="123.8" y="140.1">27</text>
<text x="135.5" y="143.9">data_DS</text>
<text x="135.5" y="138.8">Trig</text>
<text x="135.5" y="141.4">Echo</text>
<text x="230.5" y="141.1" transform="rotate(-90 230.5 141.1)">2</text>
<text x="247" y="142.6">2</text>
<text x="261" y="138.8">3</text>
<text x="261" y="142.6">5</text>
<text x="268.6" y="142.6">2</text>
<text x="268.8" y="140.1">1</text>
<text x="23.7" y="146.4">BT_RES</text>
<text x="41.5" y="146.4">BT_TEMP</text>
<text x="59.3" y="146.4">BT_WL</text>
<text x="92.2" y="145.2">14</text>
<text x="92.2" y="147.7">15</text>
<text x="123.8" y="147.7">24</text>
<text x="123.8" y="145.2">25</text>
<text x="174.9" y="149.5">R12</text>
<text x="189.1" y="148.5">U4</text>
<text x="207.7" y="145.2">DC5V</text>
<text x="229" y="149.2">C</text>
<text x="231.8" y="149.2">Q2</text>
<text x="249.3" y="146.4">SRD-05VDC-SL-C</text>
<text x="271.4" y="148">DOMINO_2</text>
<text x="17.1" y="151.3" transform="rotate(-90 17.1 151.3)">2</text>
<text x="19.9" y="155.1">C1</text>
<text x="34.9" y="151.3" transform="rotate(-90 34.9 151.3)">2</text>
<text x="37.7" y="155.1">C2</text>
<text x="52.7" y="151.3" transform="rotate(-90 52.7 151.3)">2</text>
<text x="55.5" y="155.1">C3</text>
<text x="80.7" y="152.8">DC5V</text>
<text x="92.2" y="150.2">16</text>
<text x="92.2" y="152.8">17</text>
<text x="92.2" y="155.3">18</text>
<text x="123.8" y="155.3">21</text>
<text x="123.8" y="152.8">22</text>
<text x="123.8" y="150.2">23</text>
<text x="156.7" y="151.5">RELAY_2</text>
<text x="174.9" y="153.5">330</text>
<text x="213" y="154.6">R13</text>
<text x="223" y="155.3">B</text>
<text x="231.8" y="151.8">C1815</text>
<text x="17.1" y="158.7" transform="rotate(-90 17.1 158.7)">1</text>
<text x="19.9" y="157.6">105</text>
<text x="34.9" y="158.7" transform="rotate(-90 34.9 158.7)">1</text>
<text x="37.7" y="157.6">105</text>
<text x="52.7" y="158.7" transform="rotate(-90 52.7 158.7)">1</text>
<text x="55.5" y="157.6">105</text>
<text x="92.2" y="157.9">19</text>
<text x="123.8" y="157.9">20</text>
<text x="189.1" y="159.6">PC817</text>
<text x="213" y="158.6">1k</text>
<text x="221.6" y="160.1">R14</text>
<text x="96.4" y="165.5">ESP32_Goouuu</text>
<text x="180.3" y="165.5">GND</text>
<text x="221.6" y="162.7">10k</text>
<text x="229.5" y="162.8">E</text>
<text x="33" y="173.1">GND</text>
<text x="228.6" y="173.1">GND</text>
<text x="4.1" y="178.2">D</text>
<text x="201.8" y="178.2">Title</text>
<text x="291.2" y="178.2">D</text>
<text x="201.8" y="185.8">Size</text>
<text x="214.5" y="185.8">Number</text>
<text x="265.3" y="185.8">Revision</text>
<text x="203.1" y="189.6">A4</text>
<text x="201.8" y="193.4">Date:</text>
<text x="201.8" y="196">File:</text>
<text x="213.2" y="196">C:\Users\..\Sheet1.SchDoc</text>
<text x="213.2" y="193.4">5/06/2023</text>
<text x="252.6" y="196">Drawn By:</text>
<text x="252.6" y="193.4">Sheet</text>
<text x="259.5" y="193.4">of</text>
<text x="38.1" y="199.8">1</text>
<text x="110.9" y="199.8">2</text>
<text x="184" y="199.8">3</text>
<text x="256.9" y="199.8">4</text>
</g>
<g font-size="2.1">
<text x="98.2" y="113.4">3.3V</text>
<text x="115.6" y="113.4">GND</text>
<text x="98.2" y="115.9">EN</text>
<text x="98.2" y="118.4">SP</text>
<text x="116.5" y="118.4">G22</text>
<text x="116.6" y="115.9">G23</text>
<text x="98.2" y="121">SN</text>
<text x="98.2" y="123.5">G34</text>
<text x="116.2" y="123.5">RX0</text>
<text x="116.3" y="121">TX0</text>
<text x="98.2" y="126.1">G35</text>
<text x="98.2" y="128.6">G32</text>
<text x="98.2" y="131.1">G33</text>
<text x="115.6" y="128.6">GND</text>
<text x="116.5" y="131.1">G19</text>
<text x="116.7" y="126.1">G21</text>
<text x="98.2" y="133.7">G25</text>
<text x="98.2" y="136.2">G26</text>
<text x="116.6" y="133.7">G18</text>
<text x="117.6" y="136.2">G5</text>
<text x="98.2" y="138.8">G27</text>
<text x="98.2" y="141.3">G14</text>
<text x="98.2" y="143.8">G12</text>
<text x="116.5" y="141.3">G16</text>
<text x="116.5" y="138.8">G17</text>
<text x="117.6" y="143.8">G4</text>
<text x="98.2" y="146.4">GND</text>
<text x="98.2" y="148.9">G13</text>
<text x="117.6" y="146.4">G0</text>
<text x="117.6" y="148.9">G2</text>
<text x="98.2" y="151.5">SD2</text>
<text x="98.2" y="154">SD3</text>
<text x="116.6" y="154">SD1</text>
<text x="116.6" y="151.5">G15</text>
<text x="98.2" y="156.5">CMD</text>
<text x="98.2" y="159.1">Vin</text>
<text x="115.9" y="159.1">CLK</text>
<text x="116.4" y="156.5">SD0</text>
</g>
<g font-size="1.4">
<text x="31" y="19.9">(U1)</text>
<text x="132.2" y="22.4">(P1)</text>
<text x="284.6" y="22.4">(P3)</text>
<text x="94.1" y="25">(P4)</text>
<text x="162.7" y="25">(P5)</text>
<text x="91.5" y="52.9">(P6)</text>
<text x="27.9" y="55.5">(P2)</text>
<text x="224.7" y="67.4">(R12)</text>
<text x="236.9" y="77.3">(D2)</text>
<text x="177.9" y="92.8">(R13)</text>
<text x="189.1" y="94.3">1</text>
<text x="192.2" y="91.8">(U4)</text>
<text x="206.4" y="94.3">4</text>
<text x="234.8" y="92.5">(Q2)</text>
<text x="45.9" y="96.1">(P8)</text>
<text x="189.1" y="99.7">2</text>
<text x="206.6" y="99.1">3</text>
<text x="216.1" y="97.9">(R14)</text>
<text x="225.9" y="103.5">(R15)</text>
<text x="99.4" y="108.8">(U2)</text>
<text x="224.8" y="123.3">(R8)</text>
<text x="237" y="133.2">(D1)</text>
<text x="179.1" y="148.7">(R9)</text>
<text x="192.3" y="147.7">(U3)</text>
<text x="235" y="148.4">(Q1)</text>
<text x="189.1" y="150.2">1</text>
<text x="189.1" y="155.5">2</text>
<text x="206.4" y="150.2">4</text>
<text x="206.6" y="155">3</text>
<text x="217.1" y="153.8">(R10)</text>
<text x="225.9" y="159.3">(R11)</text>
</g>
</svg>
